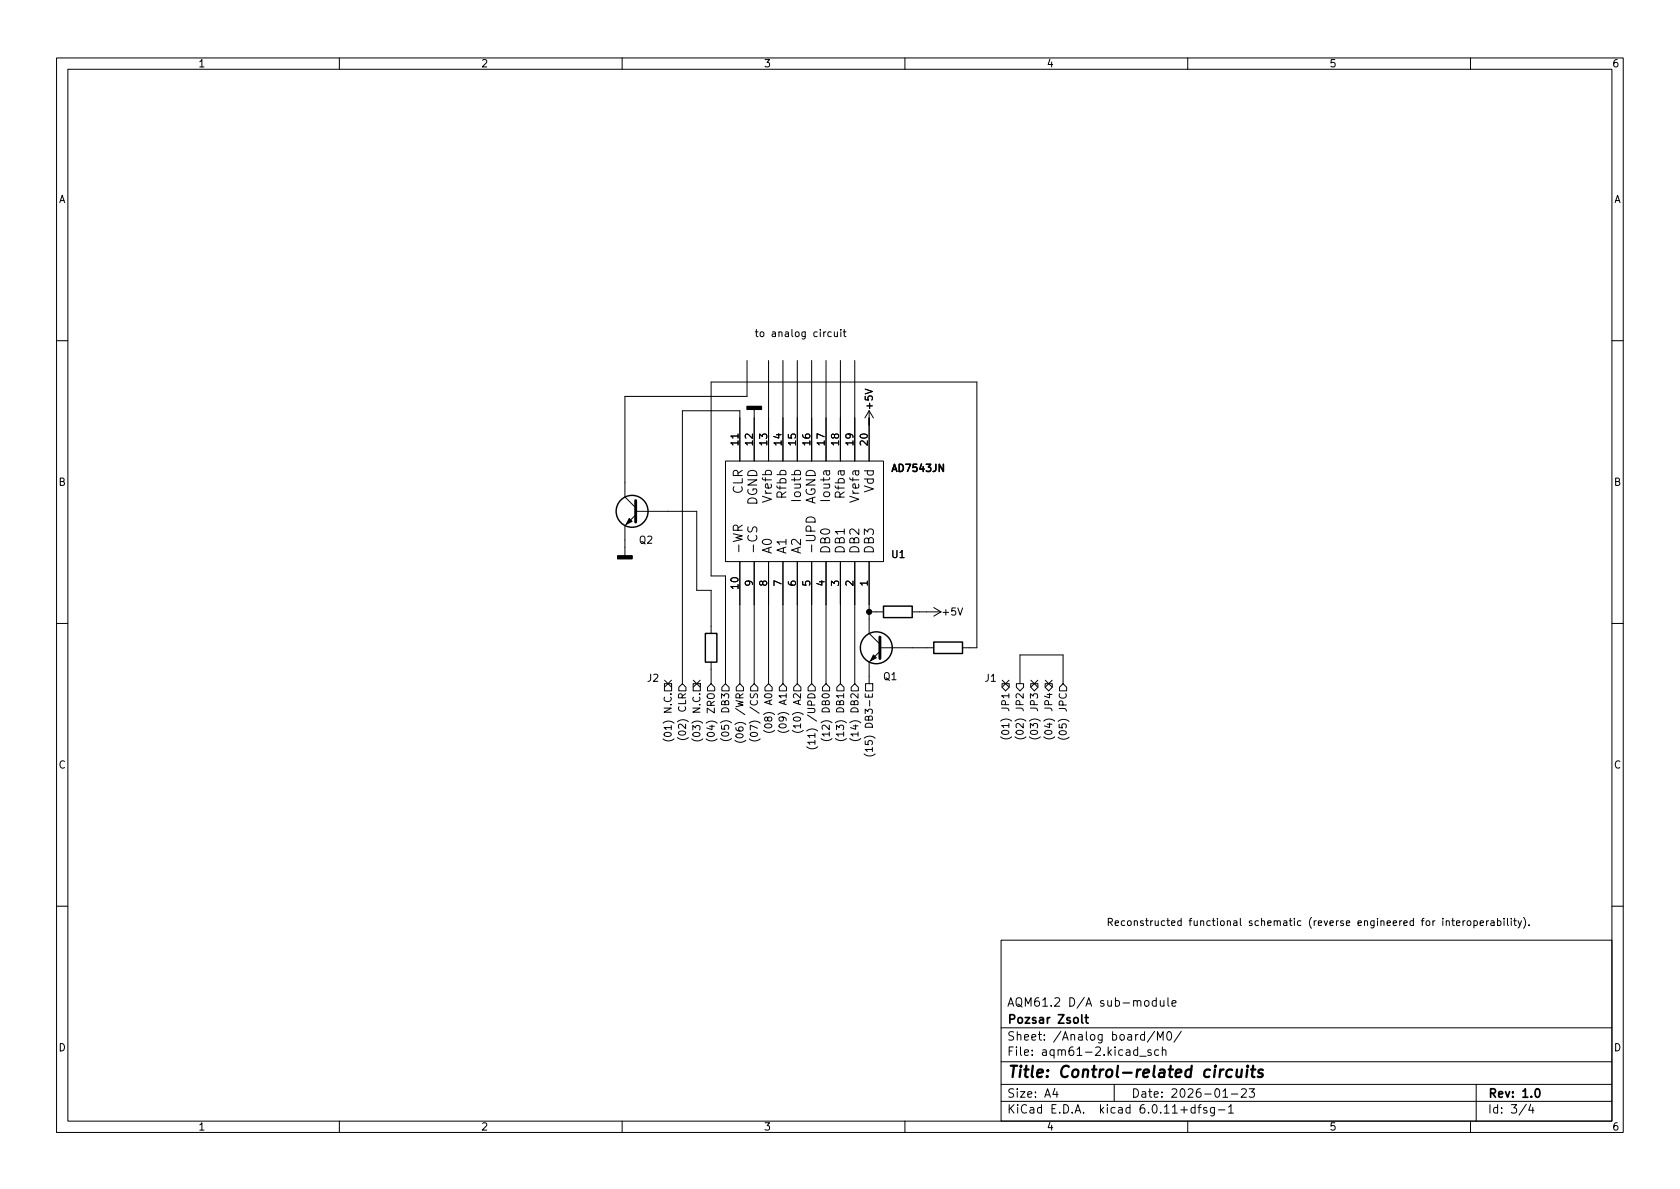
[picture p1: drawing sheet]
<svg xmlns="http://www.w3.org/2000/svg" width="297mm" height="210mm" viewBox="0 0 297 210" stroke-linecap="round" stroke-linejoin="round" font-family="sans-serif">
<g fill="none" stroke="#000" stroke-width=".18">
<path d="M10 10.2h277v190.1h-277zM12 12.2h273v186.1h-273zM60 10.2v2M110 10.2v2M160 10.2v2M210 10.2v2M260 10.2v2M142.4 58.7v1l-.3 .3-.3-.1M142.4 58.7h-.4l-.2 .2 .1 .6h.5M149.1 58.7h.5M149.3 58.3v1l.3 .2M10 60.2h2"/>
<path d="M130.5 76.8v.7M132.1 63.7v6.4h-21.6v17.8l1.9 1.9M133.3 72.4v9.1M135.9 63.7v17.8M138.4 63.7v17.8M141 63.7v17.8M143.5 63.7v17.8M146 63.7v17.8M148.6 63.7v17.8M151.1 63.7v17.8M153 68.8l1.2 .4-1.2 .5M153.7 72.6v8.9"/>
<path d="M153.7 72.6l.7 1.3M153.7 72.6l-.8 1.3M285 60.2h2M112.4 91.1l-1.9 1.9v5.3M112.4 90.4h10.8v14h2.5v7.6M128.3 81.5h27.9v17.8h-27.9zM130.5 93.8l-.1-.8-.2-.1h-.4l-.2 .3v.6h1.6M130.8 81.5v-8.9h-10.2v48.3M130.8 99.3v21.6M131.2 92.9l-.7 .5M132.3 93.2l-.1 .6 .2 .2h.4l.3-.7 .4-.1 .3 .3-.1 .6M133.3 99.3v21.6"/>
<path d="M135.9 99.3v21.6M138.4 99.3v21.6M140.6 83.9l-.1-.4 .3-.3h.4l.3 .1v.6M141 99.3v21.6M142.7 91.6a.84 .84 0 0 1 1-.1 .84 .84 0 0 1 .4 .8h-1.6v-.4zM143.5 99.3v21.6M146 83.3l.1 .5a.31 .31 0 0 0 .3 .2 .31 .31 0 0 0 .3-.2l-.1-.5M146 99.3v21.6M146.7 83.3h-1v.6M148.6 99.3v21.6M151.1 99.3v21.6M153.7 99.3v12.7l1.9 1.9"/>
<path d="M10 110.2h2M125.7 117.1v3.8M153.7 108.2h2.5M155.6 115.2l-1.9 1.9v3.8M155.6 114.5h9.5M161.3 108.2h5.1M165.1 107.4l1.3 .8M166.4 108.2l-1.3 .8M169.4 107.5l.4 1.3 .4-1.3M170.2 114.5h2.5v-46.9h-47v34.2h2.6v19.1M285 110.2h2M117.2 127.9a1.46 1.46 0 0 1 2 0"/>
<path d="M117.5 120.9h1.2v1.3h-1.2zM117.5 120.3l1.2 1.2M118.7 120.3l-1.2 1.2M119.8 127.6a1.46 1.46 0 0 1 1.9 0M120.6 120.9l.7 .6v.7h-1.3v-.7zM122.3 127.9a1.46 1.46 0 0 1 1.9 0M122.6 120.9h1.2v1.3h-1.2zM122.6 120.3l1.2 1.2M123.8 120.3l-1.2 1.2M124.9 127.9a1.46 1.46 0 0 1 1.9 0M125.1 121.5l.6-.6 .7 .6v.7h-1.3zM127.4 127.8a1.46 1.46 0 0 1 1.9 0"/>
<path d="M128.3 120.9l.6 .6v.7h-1.3v-.7zM129.9 128.1a1.46 1.46 0 0 1 2 0M130.8 120.9l.6 .6v.7h-1.2v-.7zM132.5 127.9a1.46 1.46 0 0 1 1.9 0M132.7 122.7v.5l.1 .1h.3l.3-.5 .3-.1 .2 .2v.5M133.3 120.9l.7 .6v.7h-1.3v-.7zM135 126.4a1.46 1.46 0 0 1 1.9 0M135.9 120.9l.6 .6v.7h-1.2v-.7zM137.6 126.4a1.46 1.46 0 0 1 1.9 0M138.4 120.9l.7 .6v.7h-1.3v-.7zM140.1 126.4a1.46 1.46 0 0 1 1.9 0M141 120.9l.6 .6v.7h-1.3v-.7z"/>
<path d="M142.6 129.3a1.46 1.46 0 0 1 2 0M142.9 121.5l.6-.6 .6 .6v.7h-1.2zM143 122.8a.66 .66 0 0 1 .8-.1 .66 .66 0 0 1 .3 .7h-1.3zM145.2 127.8a1.46 1.46 0 0 1 1.9 0M146 120.9l.7 .6v.7h-1.3v-.7zM147.7 127.8a1.46 1.46 0 0 1 1.9 0M148.6 120.9l.6 .6v.7h-1.2v-.7zM150.3 127.8a1.46 1.46 0 0 1 1.9 0M151.1 120.9l.7 .6v.7h-1.3v-.7zM152.8 130.5a1.46 1.46 0 0 1 1.9 0M153 122.7v.6h1.2v-.6M153 120.9h1.3v1.3h-1.3z"/>
<path d="M153.6 122.9v.4M176.9 127.5a1.46 1.46 0 0 1 2 0M177.2 120.9h1.2v.6l-.6 .7-.6-.7zM177.2 120.3l1.2 1.2M178.4 120.3l-1.2 1.2M179.5 127.5a1.46 1.46 0 0 1 1.9 0M179.7 120.9h1.3v.6l-.7 .7-.6-.7zM180.3 120.9v-5.1h7.7v5.1M182 127.5a1.46 1.46 0 0 1 1.9 0M182.2 120.9h1.3v.6l-.6 .7-.7-.7zM182.3 120.3l1.2 1.2M183.5 120.3l-1.2 1.2"/>
<path d="M184.5 127.5a1.46 1.46 0 0 1 2 0M184.8 120.9h1.3v.6l-.7 .7-.6-.7zM184.8 120.3l1.2 1.2M186 120.3l-1.2 1.2M187.1 127.6a1.46 1.46 0 0 1 1.9 0M188 120.9l.6 .6v.7h-1.3v-.7zM10 160.2h2M177 166.3h108v32h-108zM206.5 176.4v1.3l.2 .2M207.1 163.2l.7-.1-.1-.2-.4-.1-.2 .2 .1 .6h.5M207.2 177.4l.7-.1v-.3l-.5-.1-.2 .2 .1 .8h.6M208.8 162.9l-.3-.1-.3 .3 .2 .5h.4"/>
<path d="M208.8 162.4v1.3M218.2 162.9h.4l.1 .8M218.7 163.1l-.4 .1-.2 .2 .2 .3 .4-.1M219.3 162.4v1.1l.2 .2M230 162.9l-.4-.1-.2 .3 .1 .5h.5M238.1 163.2l.6-.1-.1-.2-.4-.1-.1 .2v.6h.5M249.9 162.9l-.4-.1-.2 .3 .1 .5h.5M249.9 162.4v1.3M255.1 162.4v.1M255.1 162.8v.9M268.4 162.8l.3 .9M269 162.8l-.4 1.2-.2 .1"/>
<path d="M269.4 162.2a1.46 1.46 0 0 1 0 2M270.3 163.5v.2M285 160.2h2M60 198.3v2M110 198.3v2M160 198.3v2M177 194.8h108M177 191.8h108M177 187.8h108M177 181.8h108M182.5 186.5v.1M182.5 185.7v.1"/>
<path d="M184.6 183.8v.1M184.6 183v.1M194.9 182.9v1.2l-.3 .3h-.4M194.9 183l-.5-.1-.3 .3v.4l.2 .3h.6M197 191.8v3M203.5 185.7l-.4-.1-.2 .2 .1 .3 .5 .1v.4h-.6M204.9 185.7l-.5-.1-.3 .3v.4l.2 .3h.6M205.5 185.8l.2-.2 .4 .1v.9M205.5 185.1v1.5M206.4 182.6l.2-.2a.81 .81 0 0 1 .6 .7 .81 .81 0 0 1-.3 .8h-.1a.81 .81 0 0 1-.4-1.3zM208.9 182.4l-1.3 1.9M210 198.3v2"/>
<path d="M215.4 196.3h1.2M217.2 195.8l.4-.5v1.5M217.2 196.8h.9M217.7 193.5h1.2M219.5 192.7l.6-.2 .2 .2 .1 .3-1 1h1M220.9 192.5h.9l-.5 .6 .4 .1v.7l-.2 .1h-.4l-.2-.1M260 198.3v2M261 191.8v6.5M270.6 195.3l-.3 1h.9M271 195.8v1"/>
</g>
<path d="M207.9 189.8l1-.2-.1-.4-.5-.1-.4 .3v1l.2 .1 .6-.1M210.6 189.2a.66 .66 0 0 0-1 .3v.6l.1 .3 .2 .1 .6-.1M210.7 188.5l-.2 2" fill="none" stroke="#000" stroke-width=".4"/>
<path d="M185.6 179.9l-.3 .1-.1 .2" fill="none" stroke="#000" stroke-width=".3"/>
<g fill="none" stroke="#000" stroke-width=".25">
<path d="M166.8 82.1v1.3l-.7-1.3v1.3M124.7 112h2v5.1h-2zM156.2 107.2h5.1v2h-5.1zM165.1 113.5h5.1v2.1h-5.1z"/>
<circle cx="111.8" cy="90.4" r="2.82"/>
<circle cx="154.9" cy="114.5" r="2.82"/>
</g>
<path d="M132.1 71.9h2.5v.5h-2.5zM109.2 98.3h2.6v.5h-2.6z" fill="#000" stroke="#000" stroke-width=".25"/>
<path d="M112.4 88.5v3.8M155.6 112.6v3.9" fill="none" stroke="#000" stroke-width=".51"/>
<g fill="#000" stroke="#000" stroke-width=".18">
<path d="M111.3 91.7l.5 .5-1.1 .5zM154.4 115.8l.5 .5-1 .5z"/>
<circle cx="153.7" cy="108.2" r=".46"/>
</g>
<g font-size="2.8">
<text x="178" y="191.2">Title:</text>
<text x="187.3" y="191.2">Control-related</text>
<text x="213" y="191.2">circuits</text>
</g>
<g font-size="2.2">
<text x="131.3" y="87.4" transform="rotate(-90 131.3 87.4)">CLR</text>
<text x="133.9" y="89.4" transform="rotate(-90 133.9 89.4)">DGND</text>
<text x="136.5" y="89" transform="rotate(-90 136.5 89)">Vrefb</text>
<text x="139" y="88.4" transform="rotate(-90 139 88.4)">Rfbb</text>
<text x="141.6" y="89" transform="rotate(-90 141.6 89)">Ioutb</text>
<text x="144.2" y="89.2" transform="rotate(-90 144.2 89.2)">AGND</text>
<text x="146.8" y="89" transform="rotate(-90 146.8 89)">Iouta</text>
<text x="149.3" y="88.4" transform="rotate(-90 149.3 88.4)">Rfba</text>
<text x="151.9" y="89" transform="rotate(-90 151.9 89)">Vrefa</text>
<text x="154.5" y="87.2" transform="rotate(-90 154.5 87.2)">Vdd</text>
<text x="131.3" y="98" transform="rotate(-90 131.3 98)">-WR</text>
<text x="133.9" y="98" transform="rotate(-90 133.9 98)">-CS</text>
<text x="136.5" y="98" transform="rotate(-90 136.5 98)">A0</text>
<text x="139" y="98" transform="rotate(-90 139 98)">A1</text>
<text x="141.6" y="98" transform="rotate(-90 141.6 98)">A2</text>
<text x="144.2" y="98" transform="rotate(-90 144.2 98)">-UPD</text>
<text x="146.8" y="98" transform="rotate(-90 146.8 98)">DB0</text>
<text x="149.3" y="98" transform="rotate(-90 149.3 98)">DB1</text>
<text x="151.9" y="98" transform="rotate(-90 151.9 98)">DB2</text>
<text x="154.5" y="98" transform="rotate(-90 154.5 98)">DB3</text>
</g>
<g font-size="2.1">
<text x="178" y="178.5">AQM61.2</text>
<text x="188.9" y="178.5">D/A</text>
<text x="194.5" y="178.5">sub-module</text>
<text x="178" y="184.5">Sheet:</text>
<text x="178" y="181.5">Pozsar</text>
<text x="186.2" y="184.5">/Analog</text>
<text x="187" y="181.5">Zsolt</text>
<text x="196.6" y="184.5">board/M0/</text>
<text x="178" y="187.2">File:</text>
<text x="184.4" y="187.2">aqm61-2.kicad_sch</text>
<text x="178" y="197.4">KiCad</text>
<text x="178" y="194.6">Size:</text>
<text x="184.7" y="194.6">A4</text>
<text x="185.7" y="197.4">E.D.A.</text>
<text x="194.6" y="197.4">kicad</text>
<text x="200" y="194.6">Date:</text>
<text x="201.8" y="197.4">6.0.11+dfsg-1</text>
<text x="207" y="194.6">2026-01-23</text>
<text x="263" y="194.6">Rev:</text>
<text x="263" y="197.4">Id:</text>
<text x="267.1" y="197.4">3/4</text>
<text x="269.1" y="194.6">1.0</text>
</g>
<g font-size="1.8">
<text x="35" y="12.3">1</text>
<text x="85" y="12.3">2</text>
<text x="135" y="12.3">3</text>
<text x="185" y="12.3">4</text>
<text x="235" y="12.3">5</text>
<text x="285" y="12.3">6</text>
<text x="10.4" y="36.3">A</text>
<text x="285.4" y="36.3">A</text>
<text x="133.3" y="59.6">to</text>
<text x="136.3" y="59.6">analog</text>
<text x="143.9" y="59.6">circuit</text>
<text x="154.7" y="72.6" transform="rotate(-90 154.7 72.6)">+5V</text>
<text x="130.6" y="79" transform="rotate(-90 130.6 79)">11</text>
<text x="133.1" y="79" transform="rotate(-90 133.1 79)">12</text>
<text x="135.6" y="79" transform="rotate(-90 135.6 79)">13</text>
<text x="138.2" y="79" transform="rotate(-90 138.2 79)">14</text>
<text x="140.7" y="79" transform="rotate(-90 140.7 79)">15</text>
<text x="143.3" y="79" transform="rotate(-90 143.3 79)">16</text>
<text x="145.8" y="79" transform="rotate(-90 145.8 79)">17</text>
<text x="148.3" y="79" transform="rotate(-90 148.3 79)">18</text>
<text x="150.9" y="79" transform="rotate(-90 150.9 79)">19</text>
<text x="153.4" y="79" transform="rotate(-90 153.4 79)">20</text>
<text x="157.5" y="83.8">AD7543JN</text>
<text x="10.3" y="86.3">B</text>
<text x="285.3" y="86.3">B</text>
<text x="112.9" y="96.5">Q2</text>
<text x="157.5" y="99.1">U1</text>
<text x="130.6" y="104.4" transform="rotate(-90 130.6 104.4)">10</text>
<text x="133.1" y="103.8" transform="rotate(-90 133.1 103.8)">9</text>
<text x="135.6" y="103.8" transform="rotate(-90 135.6 103.8)">8</text>
<text x="138.2" y="103.8" transform="rotate(-90 138.2 103.8)">7</text>
<text x="140.7" y="103.8" transform="rotate(-90 140.7 103.8)">6</text>
<text x="143.3" y="103.8" transform="rotate(-90 143.3 103.8)">5</text>
<text x="145.8" y="103.8" transform="rotate(-90 145.8 103.8)">4</text>
<text x="148.3" y="103.8" transform="rotate(-90 148.3 103.8)">3</text>
<text x="150.9" y="103.8" transform="rotate(-90 150.9 103.8)">2</text>
<text x="153.4" y="103.8" transform="rotate(-90 153.4 103.8)">1</text>
<text x="166.4" y="109.2">+5V</text>
<text x="114.3" y="120.5">J2</text>
<text x="121.7" y="125.9" transform="rotate(-90 121.7 125.9)">CLR</text>
<text x="136.9" y="124.7" transform="rotate(-90 136.9 124.7)">A0</text>
<text x="139.5" y="124.7" transform="rotate(-90 139.5 124.7)">A1</text>
<text x="142" y="124.7" transform="rotate(-90 142 124.7)">A2</text>
<text x="156.1" y="120.7">Q1</text>
<text x="174" y="120.5">J1</text>
<text x="178.8" y="125.8" transform="rotate(-90 178.8 125.8)">JP1</text>
<text x="181.4" y="125.8" transform="rotate(-90 181.4 125.8)">JP2</text>
<text x="183.9" y="125.8" transform="rotate(-90 183.9 125.8)">JP3</text>
<text x="186.4" y="125.8" transform="rotate(-90 186.4 125.8)">JP4</text>
<text x="189" y="125.9" transform="rotate(-90 189 125.9)">JPC</text>
<text x="119.1" y="131.4" transform="rotate(-90 119.1 131.4)">(01)</text>
<text x="119.1" y="126.2" transform="rotate(-90 119.1 126.2)">N.C.</text>
<text x="121.7" y="131.2" transform="rotate(-90 121.7 131.2)">(02)</text>
<text x="124.2" y="131.4" transform="rotate(-90 124.2 131.4)">(03)</text>
<text x="124.2" y="126.2" transform="rotate(-90 124.2 126.2)">N.C.</text>
<text x="126.8" y="131.4" transform="rotate(-90 126.8 131.4)">(04)</text>
<text x="126.8" y="126.2" transform="rotate(-90 126.8 126.2)">ZRO</text>
<text x="129.3" y="131.3" transform="rotate(-90 129.3 131.3)">(05)</text>
<text x="129.3" y="126.1" transform="rotate(-90 129.3 126.1)">DB3</text>
<text x="131.8" y="131.6" transform="rotate(-90 131.8 131.6)">(06)</text>
<text x="131.8" y="126.4" transform="rotate(-90 131.8 126.4)">/WR</text>
<text x="134.4" y="131.4" transform="rotate(-90 134.4 131.4)">(07)</text>
<text x="134.4" y="126.2" transform="rotate(-90 134.4 126.2)">/CS</text>
<text x="136.9" y="129.9" transform="rotate(-90 136.9 129.9)">(08)</text>
<text x="139.5" y="129.9" transform="rotate(-90 139.5 129.9)">(09)</text>
<text x="142" y="129.9" transform="rotate(-90 142 129.9)">(10)</text>
<text x="144.5" y="127.6" transform="rotate(-90 144.5 127.6)">/UPD</text>
<text x="147.1" y="131.3" transform="rotate(-90 147.1 131.3)">(12)</text>
<text x="147.1" y="126.1" transform="rotate(-90 147.1 126.1)">DB0</text>
<text x="149.6" y="131.3" transform="rotate(-90 149.6 131.3)">(13)</text>
<text x="149.6" y="126.1" transform="rotate(-90 149.6 126.1)">DB1</text>
<text x="152.2" y="131.3" transform="rotate(-90 152.2 131.3)">(14)</text>
<text x="152.2" y="126.1" transform="rotate(-90 152.2 126.1)">DB2</text>
<text x="154.7" y="128.8" transform="rotate(-90 154.7 128.8)">DB3-E</text>
<text x="178.8" y="131" transform="rotate(-90 178.8 131)">(01)</text>
<text x="181.4" y="131" transform="rotate(-90 181.4 131)">(02)</text>
<text x="183.9" y="131" transform="rotate(-90 183.9 131)">(03)</text>
<text x="186.4" y="131" transform="rotate(-90 186.4 131)">(04)</text>
<text x="189" y="131.1" transform="rotate(-90 189 131.1)">(05)</text>
<text x="10.3" y="136.3">C</text>
<text x="144.5" y="132.8" transform="rotate(-90 144.5 132.8)">(11)</text>
<text x="154.7" y="134.1" transform="rotate(-90 154.7 134.1)">(15)</text>
<text x="285.3" y="136.3">C</text>
<text x="195.6" y="163.7">Reconstructed</text>
<text x="210.2" y="163.7">functional</text>
<text x="220.9" y="163.7">schematic</text>
<text x="231.6" y="163.7">(reverse</text>
<text x="240.4" y="163.7">engineered</text>
<text x="251.9" y="163.7">for</text>
<text x="255.6" y="163.7">interoperability).</text>
<text x="10.3" y="186.3">D</text>
<text x="285.3" y="186.3">D</text>
<text x="35" y="200.3">1</text>
<text x="85" y="200.3">2</text>
<text x="135" y="200.3">3</text>
<text x="185" y="200.3">4</text>
<text x="235" y="200.3">5</text>
<text x="285" y="200.3">6</text>
</g>
</svg>
